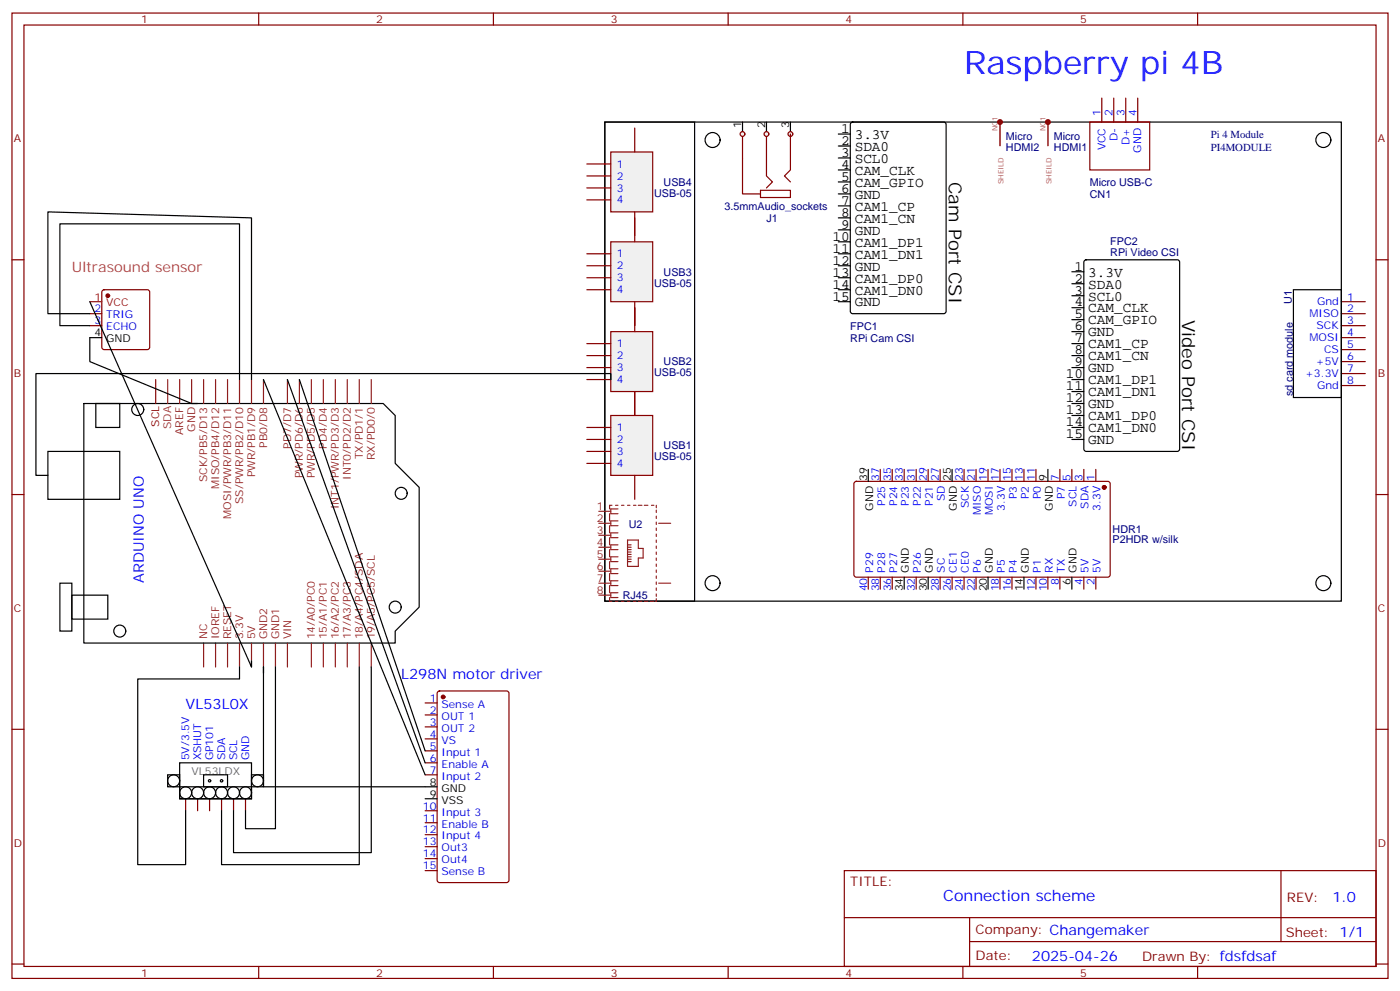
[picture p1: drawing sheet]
<svg xmlns="http://www.w3.org/2000/svg" width="412mm" height="292mm" viewBox="0 0 412 292" stroke-linecap="round" stroke-linejoin="round" font-family="sans-serif">
<g fill="none" stroke="#870000" stroke-width=".35">
<path d="M3.5 3.8h405.4v284.4h-405.4zM7.1 7.4h398.2v277.3h-398.2zM76.2 3.8v3.6M145.3 3.8v3.6M214.5 3.8v3.6M283.6 3.8v3.6M352.8 3.8v3.6M3.5 76.5h3.6M405.3 76.5h3.6M26.5 92.4h3.5M26.5 95.9h3.5M30.2 85.5l.5-.2h12.7l.5 .2 .2 .5v16.3l-.2 .5-.5 .2h-12.7l-.5-.3-.2-.4v-16.3z"/>
<path d="M259.3 138.3v3.5M262.8 138.3v3.5M266.3 138.3v3.5M269.9 138.3v3.5M273.4 138.3v3.5M276.9 138.3v3.5M284 138.3v3.5M287.5 138.3v3.5M291 138.3v3.5M294.6 138.3v3.5M298.1 138.3v3.5M301.6 138.3v3.5"/>
<path d="M305.2 138.3v3.5M312.2 138.3v3.5M315.7 138.3v3.5M319.3 138.3v3.5M322.8 138.3v3.5M3.5 145.7h3.6M251.8 142l.4-.2h74.4l.4 .7v27.1l-.7 .4-74.3-.1-.5-.6v-26.8zM405.3 145.7h3.6M255.8 170v3.5M259.3 170v3.5M262.8 170v3.5M269.9 170v3.5"/>
<path d="M276.9 170v3.5M280.5 170v3.5M284 170v3.5M287.5 170v3.5M294.6 170v3.5M298.1 170v3.5M305.2 170v3.5M308.7 170v3.5M312.2 170v3.5M319.3 170v3.5M322.8 170v3.5M3.5 214.8h3.6"/>
<path d="M125.2 207h3.6M125.2 210.6h3.6M125.2 214.1h3.6M125.2 217.6h3.6M129 203.7l.5-.2h19.7l.7 .4v55.4l-.4 .6-20 .1-.7-.5v-55.3zM405.3 214.8h3.6M125.2 221.2h3.6M125.2 224.7h3.6M125.2 228.2h3.6M125.2 238.8h3.6M125.2 242.3h3.6M125.2 245.9h3.6"/>
<path d="M125.2 249.4h3.6M125.2 252.9h3.6M125.2 256.4h3.6M248.7 256.4h156.6v28.3h-156.6zM377.3 256.5v20.8M248.7 270.3h156.5M285.6 277.3h119.6M285.6 270.3v14.1M3.5 284h3.6M76.2 284.7v3.5M145.3 284.7v3.5M214.5 284.7v3.5"/>
<path d="M283.6 284.7v3.5M352.8 284.7v3.5M405.3 284h3.6"/>
</g>
<g fill="#870000" stroke="#870000" stroke-width=".35">
<circle cx="130.5" cy="205.3" r=".53"/>
<circle cx="31.7" cy="87.1" r=".53"/>
<circle cx="325.3" cy="143.5" r=".53"/>
</g>
<g fill="none" stroke="#000" stroke-width=".35">
<path d="M178.2 35.9h216.9v141.2h-216.9zM178.2 35.9h26.4v141.2h-26.4zM246.9 39.5h3.6M250.7 36.2l.5-.3h26.8l.6 .5 .1 55.3-.5 .6-27 .1-.7-.5v-55.2zM246.9 57.1h3.6M246.9 53.6h3.6M246.9 50.1h3.6M246.9 46.5h3.6M246.9 43h3.6M246.9 78.3h3.6M246.9 74.8h3.6M246.9 71.2h3.6"/>
<path d="M246.9 67.7h3.6M246.9 64.2h3.6M246.9 60.6h3.6M319.5 76.7l.5-.2h26.8l.6 .4 .1 55.4-.5 .6-27 .1-.7-.5v-55.3zM26.5 99.4h3.5M246.9 88.9h3.6M246.9 85.3h3.6M246.9 81.8h3.6M315.7 97.7h3.6M315.7 94.2h3.6M315.7 90.6h3.6M315.7 87.1h3.6"/>
<path d="M315.7 83.6h3.6M315.7 80h3.6M24.7 118.9h88.2l3.5 3.5v14.1l7.1 7v35.3l-7.1 7.1v3.5h-91.7zM28.2 118.9h7.1v7h-7.1zM315.7 118.9h3.6M315.7 115.3h3.6M315.7 111.8h3.6M315.7 108.3h3.6M315.7 104.7h3.6M315.7 101.2h3.6M14.1 133h21.2v14.1h-21.2zM255.8 138.3v3.5"/>
<path d="M280.5 138.3v3.5M308.7 138.3v3.5M315.7 129.4h3.6M315.7 125.9h3.6M315.7 122.4h3.6M17.6 171.8h3.6v14.1h-3.6zM21.2 175.3h10.5v7.1h-10.5zM266.3 170v3.5M273.4 170v3.5M291 170v3.5M301.6 170v3.5M315.7 170v3.5"/>
<path d="M125.2 231.7h3.6M125.2 235.3h3.6"/>
<circle cx="209.9" cy="41.2" r="2.2"/>
<circle cx="389.8" cy="41.2" r="2.2"/>
<circle cx="40.6" cy="120.6" r="1.76"/>
<circle cx="118.2" cy="145.3" r="1.76"/>
<circle cx="116.4" cy="178.8" r="1.76"/>
<circle cx="209.9" cy="171.8" r="2.2"/>
<circle cx="389.8" cy="171.8" r="2.2"/>
<circle cx="35.3" cy="185.9" r="1.76"/>
</g>
<path d="M26.5 88.9h3.5" fill="none" stroke="#f00" stroke-width=".35"/>
<g fill="none" stroke="#8c2424" stroke-width=".35">
<path d="M52.9 111.8v7.1M56.4 111.8v7.1M60 111.8v7.1M63.5 111.8v7.1M67 111.8v7.1M70.6 111.8v7.1M74.1 111.8v7.1M77.6 111.8v7.1M84.7 111.8v7.1M88.2 111.8v7.1M91.7 111.8v7.1M95.2 111.8v7.1"/>
<path d="M98.8 111.8v7.1M102.3 111.8v7.1M105.8 111.8v7.1M109.4 111.8v7.1M60 189.4v7.1M63.5 189.4v7.1M67 189.4v7.1M70.6 189.4v7.1M74.1 189.4v7.1M77.6 189.4v7.1M81.1 189.4v7.1M84.7 189.4v7.1"/>
<path d="M91.7 189.4v7.1M95.2 189.4v7.1M98.8 189.4v7.1M102.3 189.4v7.1M105.8 189.4v7.1M109.4 189.4v7.1"/>
</g>
<path d="M45.9 111.8v7.1" fill="none" stroke="#900" stroke-width=".35"/>
<path d="M49.4 111.8v7.1" fill="none" stroke="#933" stroke-width=".35"/>
<path d="M187 90.6v5.3" fill="none" stroke="#008700" stroke-width=".35"/>
<path d="M179.9 44.8h12.4v17.6h-12.4z" fill="#f0f0f0" stroke="#870000" stroke-width=".35"/>
<path d="M187 37.7v7.1M172.9 48.3h7M172.9 51.8h7M172.9 55.4h7M172.9 58.9h7M187 62.4v7.1" fill="none" stroke="#870000" stroke-width=".35"/>
<path d="M179.9 71.2h12.4v17.7h-12.4z" fill="#f0f0f0" stroke="#870000" stroke-width=".35"/>
<path d="M172.9 74.8h7M172.9 78.3h7M187 64.2v7M172.9 81.8h7M172.9 85.3h7M187 88.9v7" fill="none" stroke="#870000" stroke-width=".35"/>
<path d="M179.9 97.7h12.4v17.6h-12.4z" fill="#f0f0f0" stroke="#870000" stroke-width=".35"/>
<path d="M187 90.6v7.1M172.9 101.2h7M172.9 104.7h7M172.9 108.3h7M172.9 111.8h7M187 115.3v7.1" fill="none" stroke="#870000" stroke-width=".35"/>
<path d="M179.9 122.4h12.4v17.6h-12.4z" fill="#f0f0f0" stroke="#870000" stroke-width=".35"/>
<g fill="none" stroke="#870000" stroke-width=".35">
<path d="M218.7 39.5v7M225.8 39.5v12.3l1.7 1.8-1.7 1.8M321 35.9h17.7v14.2h-17.7zM324.6 28.9v7M328.1 28.9v7M331.6 28.9v7M335.1 28.9v7M395.1 88.9h7.1M395.1 92.4h7.1M395.1 95.9h7.1M395.1 99.4h7.1M187 115.3v7.1"/>
<path d="M395.1 103h7.1M395.1 106.5h7.1M395.1 110h7.1M395.1 113.6h7.1M172.9 125.9h7M172.9 129.4h7M172.9 133h7M172.9 136.5h7M187 140v7.1"/>
</g>
<g fill="none" stroke="#8c2424" stroke-width=".35">
<path d="M176.4 154.1h3.5M176.4 150.6h3.5M176.4 157.7h3.5M179.6 151.3v2.1M179.6 154.8v2.2M179.6 158.4v2.1M180.3 148.8h-.7v1.1M181.3 148.8h.7M182 149.9h-2.1v1.4h2.1M182 153.4h-2.1v1.4h2.1M182 157h-2.1v1.4h2.1M183.1 148.8h.7"/>
<path d="M184.9 148.8h.7M184.9 159.1h3.1v2.4h1.4v2.9h-1.4v2.4h-3.1zM186.6 148.8h.7M188 148.8h1.1M189.8 148.8h1.1M191.9 148.8h.7M193.3 148.8v.7M193.3 150.2v.8M193.3 152v.7M193.3 153.8v.7M193.3 155.5v.7M193.3 157.3v.7"/>
<path d="M193.3 159.1v.7M194 154.1h3.6M176.4 161.2h3.5M176.4 164.7h3.5M176.4 171.8h3.5M176.4 168.2h3.5M176.4 175.3h3.5M179.6 176v1.1h.7M179.6 161.9v2.1M179.6 165.4v2.1M179.6 168.9v2.2M179.6 172.5v2.1"/>
<path d="M181.3 177.1h.7M182 160.5h-2.1v1.4h2.1M182 164h-2.1v1.4h2.1M182 167.5h-2.1v1.4h2.1M182 171.1h-2.1v1.4h2.1M182 174.6h-2.1v1.4h2.1M183.1 177.1h.7M184.9 177.1h.7M184.9 160.5h1M184.9 161.9h1M184.9 164h1M184.9 165.4h1"/>
<path d="M184.9 161.2h1M184.9 162.6h1M184.9 163.3h1M184.9 164.7h1M186.6 177.1h.7M188 177.1h1.1M189.8 177.1h1.1M191.6 177.1h1M193.3 176.4v.7h-.3M193.3 160.8v.7M193.3 162.6v.7M193.3 164.4v.7"/>
<path d="M193.3 166.1v.7M193.3 167.9v.7M193.3 169.7v.7M193.3 171.4v.7M193.3 173.2v.7M193.3 174.9v.7M194 171.8h3.6"/>
</g>
<path d="M218.7 35.9v3.6M225.8 35.9v3.6M232.8 35.9v3.6M381 85.3h14.1v31.8h-14.1z" fill="none" stroke="#000" stroke-width=".35"/>
<path d="M294.6 35.9v7M308.7 35.9v7" fill="none" stroke="#a64a4a" stroke-width=".35"/>
<g fill="#f0f0f0" stroke="#870000" stroke-width=".35">
<circle cx="218.7" cy="39.5" r=".71"/>
<circle cx="225.8" cy="39.5" r=".71"/>
<circle cx="232.8" cy="39.5" r=".71"/>
</g>
<path d="M232.8 39.5v10.6l-1.7 1.7 1.7 1.8M218.7 46.5v10.6h5.3v1.1h8.8v-2.1h-8.8v1M54.7 235.3v3.5M58.2 235.3v3.5M61.7 235.3v3.5M65.3 235.3v3.5M68.8 235.3v3.5M72.3 235.3v3.5" fill="none" stroke="#870000" stroke-width=".35"/>
<g fill="none" stroke="#000" stroke-width=".35">
<path d="M26.5 88.9l47.6 107.6v-1.8M26.5 99.4v7.1l29.9 12.4h1.8M26.5 92.4h-12.4v-30l60 1.8v47.6M26.5 95.9h-8.9v-30h53v45.9M77.6 111.8l47.6 116.4M84.7 111.8l40.5 112.9M88.2 111.8l37 109.4M179.9 111.8v-1.8h-169.3v30h3.5M70.6 196.5v3.5h-30v54.7h14.1v-15.9M77.6 198.2v-1.7v35.2h47.6M81.1 196.5v47.6h-8.8v-5.3M105.8 196.5v58.2h-40.5v-15.9"/>
<path d="M109.4 196.5v54.6h-40.6v-12.3M49.4 228.2h3.5v3.5h-3.5zM52.9 231.7h21.2v3.6h-21.2zM52.9 224.7h21.2v10.6h-21.2zM60 228.2h7v3.5h-7zM74.1 228.2h3.5v3.5h-3.5z"/>
<circle cx="51.2" cy="230" r="1.76"/>
<circle cx="54.7" cy="233.5" r="1.76"/>
<circle cx="58.2" cy="233.5" r="1.76"/>
<circle cx="61.7" cy="233.5" r="1.76"/>
<circle cx="61.7" cy="230" r=".35"/>
<circle cx="65.3" cy="233.5" r="1.76"/>
<circle cx="65.3" cy="230" r=".35"/>
<circle cx="68.8" cy="233.5" r="1.76"/>
<circle cx="72.3" cy="233.5" r="1.76"/>
<circle cx="75.8" cy="230" r="1.76"/>
</g>
<g fill="#c00">
<circle cx="308.7" cy="35.9" r=".88"/>
<circle cx="294.6" cy="35.9" r=".88"/>
</g>
<text font-size="9.5" fill="#00f" x="284" y="21.8">Raspberry pi 4B</text>
<g font-size="5.3">
<text x="279.5" y="53.6" transform="rotate(90 279.5 53.6)">Cam Port CSI</text>
<text x="348.3" y="94.2" transform="rotate(90 348.3 94.2)">Video Port CSI</text>
</g>
<text font-size="4.6" fill="#00f" x="277.9" y="265.5">Connection scheme</text>
<g font-size="4.2">
<text x="247.8" y="39.1">1</text>
<text x="251.8" y="40.9">3.3V</text>
<text x="247.8" y="46.2">3</text>
<text x="247.8" y="42.7">2</text>
<text x="251.8" y="47.9">SCL0</text>
<text x="251.8" y="44.4">SDA0</text>
<text x="247.8" y="53.2">5</text>
<text x="247.8" y="49.7">4</text>
<text x="251.8" y="51.5">CAM_CLK</text>
<text x="247.8" y="56.8">6</text>
<text x="251.8" y="58.5">GND</text>
<text x="251.8" y="55">CAM_GPIO</text>
<text x="247.8" y="63.8">8</text>
<text x="247.8" y="60.3">7</text>
<text x="251.8" y="65.6">CAM1_CN</text>
<text x="251.8" y="62.1">CAM1_CP</text>
<text x="245.2" y="70.9">10</text>
<text x="247.8" y="67.3">9</text>
<text x="251.8" y="69.1">GND</text>
<text x="245.2" y="77.9">12</text>
<text x="245.2" y="74.4">11</text>
<text x="251.8" y="76.2">CAM1_DN1</text>
<text x="251.8" y="72.6">CAM1_DP1</text>
<text x="245.2" y="81.5">13</text>
<text x="251.8" y="83.2">CAM1_DP0</text>
<text x="251.8" y="79.7">GND</text>
<text x="316.5" y="83.2">2</text>
<text x="316.5" y="79.7">1</text>
<text x="320.6" y="81.5">3.3V</text>
<text x="245.2" y="88.5">15</text>
<text x="245.2" y="85">14</text>
<text x="251.8" y="86.7">CAM1_DN0</text>
<text x="316.5" y="86.7">3</text>
<text x="320.6" y="88.5">SCL0</text>
<text x="320.6" y="85">SDA0</text>
<text x="251.8" y="90.3">GND</text>
<text x="316.5" y="93.8">5</text>
<text x="316.5" y="90.3">4</text>
<text x="320.6" y="95.6">CAM_GPIO</text>
<text x="320.6" y="92">CAM_CLK</text>
<text x="316.5" y="100.9">7</text>
<text x="316.5" y="97.3">6</text>
<text x="320.6" y="99.1">GND</text>
<text x="316.5" y="107.9">9</text>
<text x="316.5" y="104.4">8</text>
<text x="320.6" y="106.2">CAM1_CN</text>
<text x="320.6" y="102.6">CAM1_CP</text>
<text x="314" y="111.4">10</text>
<text x="320.6" y="113.2">CAM1_DP1</text>
<text x="320.6" y="109.7">GND</text>
<text x="314" y="118.5">12</text>
<text x="314" y="115">11</text>
<text x="320.6" y="116.7">CAM1_DN1</text>
<text x="314" y="125.6">14</text>
<text x="314" y="122">13</text>
<text x="320.6" y="123.8">CAM1_DP0</text>
<text x="320.6" y="120.3">GND</text>
<text x="314" y="129.1">15</text>
<text x="320.6" y="130.8">GND</text>
<text x="320.6" y="127.3">CAM1_DN0</text>
</g>
<text font-size="4.2" fill="#f33" x="21.2" y="80">Ultrasound sensor</text>
<g font-size="4.2" fill="#00f">
<text x="42.3" y="171.8" transform="rotate(-90 42.3 171.8)">ARDUINO UNO</text>
<text x="118.2" y="200">L298N motor driver</text>
<text x="54.7" y="208.8">VL53L0X</text>
<text x="392.5" y="265.7">1.0</text>
<text x="304" y="283.1">2025-04-26</text>
</g>
<g font-size="3.9" fill="#800">
<text x="250.5" y="261">TITLE:</text>
<text x="379.1" y="265.7">REV:</text>
<text x="287.4" y="275.2">Company: Changemaker</text>
<text x="378.7" y="275.8">Sheet: 1/1</text>
<text x="287.4" y="282.9">Date:</text>
<text x="336.4" y="283">Drawn By: fdsfdsaf</text>
</g>
<g font-size="3.2" fill="#800">
<text x="41.6" y="6.8">1</text>
<text x="110.8" y="6.8">2</text>
<text x="179.9" y="6.8">3</text>
<text x="249.1" y="6.8">4</text>
<text x="318.2" y="6.8">5</text>
<text x="4.1" y="41.9">A</text>
<text x="405.9" y="41.9">A</text>
<text x="4.1" y="111.1">B</text>
<text x="405.9" y="111.1">B</text>
<text x="4.1" y="180.2">C</text>
<text x="405.9" y="180.2">C</text>
<text x="4.1" y="249.4">D</text>
<text x="405.9" y="249.4">D</text>
<text x="41.6" y="287.7">1</text>
<text x="110.8" y="287.7">2</text>
<text x="179.9" y="287.7">3</text>
<text x="249.1" y="287.7">4</text>
<text x="318.2" y="287.7">5</text>
</g>
<g font-size="3.2" fill="#00f">
<text x="324.2" y="34.2" transform="rotate(-90 324.2 34.2)">1</text>
<text x="327.7" y="34.2" transform="rotate(-90 327.7 34.2)">2</text>
<text x="331.3" y="34.2" transform="rotate(-90 331.3 34.2)">3</text>
<text x="334.8" y="34.2" transform="rotate(-90 334.8 34.2)">4</text>
<text x="329.1" y="41.6" transform="rotate(-90 329.1 41.6)">D-</text>
<text x="325.6" y="44.3" transform="rotate(-90 325.6 44.3)">VCC</text>
<text x="332.7" y="42.8" transform="rotate(-90 332.7 42.8)">D+</text>
<text x="336.2" y="45" transform="rotate(-90 336.2 45)">GND</text>
<text x="181.7" y="49.4">1</text>
<text x="181.7" y="52.9">2</text>
<text x="181.7" y="56.4">3</text>
<text x="181.7" y="59.9">4</text>
<text x="181.7" y="75.8">1</text>
<text x="181.7" y="79.3">2</text>
<text x="181.7" y="82.9">3</text>
<text x="181.7" y="86.4">4</text>
<text x="388" y="89.9">Gnd</text>
<text x="396.9" y="88.5">1</text>
<text x="27.8" y="92">2</text>
<text x="27.8" y="95.6">3</text>
<text x="31.3" y="93.8">TRIG</text>
<text x="385.7" y="93.5">MISO</text>
<text x="396.9" y="92">2</text>
<text x="396.9" y="95.6">3</text>
<text x="31.3" y="97.3">ECHO</text>
<text x="385.7" y="100.5">MOSI</text>
<text x="387.8" y="97">SCK</text>
<text x="396.9" y="99.1">4</text>
<text x="181.7" y="102.3">1</text>
<text x="181.7" y="105.8">2</text>
<text x="387.6" y="107.6">+5V</text>
<text x="390" y="104">CS</text>
<text x="396.9" y="102.6">5</text>
<text x="396.9" y="106.2">6</text>
<text x="181.7" y="109.3">3</text>
<text x="181.7" y="112.9">4</text>
<text x="384.5" y="111.1">+3.3V</text>
<text x="396.9" y="109.7">7</text>
<text x="396.9" y="113.2">8</text>
<text x="388" y="114.6">Gnd</text>
<text x="181.7" y="127">1</text>
<text x="181.7" y="130.5">2</text>
<text x="181.7" y="134">3</text>
<text x="181.7" y="137.5">4</text>
<text x="258.9" y="141.6" transform="rotate(-90 258.9 141.6)">37</text>
<text x="262.5" y="141.6" transform="rotate(-90 262.5 141.6)">35</text>
<text x="266" y="141.6" transform="rotate(-90 266 141.6)">33</text>
<text x="269.5" y="141.6" transform="rotate(-90 269.5 141.6)">31</text>
<text x="273" y="141.6" transform="rotate(-90 273 141.6)">29</text>
<text x="276.6" y="141.6" transform="rotate(-90 276.6 141.6)">27</text>
<text x="283.6" y="141.6" transform="rotate(-90 283.6 141.6)">23</text>
<text x="287.2" y="141.6" transform="rotate(-90 287.2 141.6)">21</text>
<text x="290.7" y="141.6" transform="rotate(-90 290.7 141.6)">19</text>
<text x="294.2" y="141.6" transform="rotate(-90 294.2 141.6)">17</text>
<text x="297.7" y="141.6" transform="rotate(-90 297.7 141.6)">15</text>
<text x="301.3" y="141.6" transform="rotate(-90 301.3 141.6)">13</text>
<text x="304.8" y="141.6" transform="rotate(-90 304.8 141.6)">11</text>
<text x="311.9" y="141.6" transform="rotate(-90 311.9 141.6)">7</text>
<text x="315.4" y="141.6" transform="rotate(-90 315.4 141.6)">5</text>
<text x="318.9" y="141.6" transform="rotate(-90 318.9 141.6)">3</text>
<text x="322.4" y="141.6" transform="rotate(-90 322.4 141.6)">1</text>
<text x="260.7" y="149" transform="rotate(-90 260.7 149)">P25</text>
<text x="264.2" y="149" transform="rotate(-90 264.2 149)">P24</text>
<text x="267.8" y="149" transform="rotate(-90 267.8 149)">P23</text>
<text x="271.3" y="149" transform="rotate(-90 271.3 149)">P22</text>
<text x="274.8" y="149" transform="rotate(-90 274.8 149)">P21</text>
<text x="278.3" y="147.7" transform="rotate(-90 278.3 147.7)">SD</text>
<text x="285.4" y="149.7" transform="rotate(-90 285.4 149.7)">SCK</text>
<text x="299.5" y="147" transform="rotate(-90 299.5 147)">P3</text>
<text x="303" y="147" transform="rotate(-90 303 147)">P2</text>
<text x="306.6" y="147" transform="rotate(-90 306.6 147)">P0</text>
<text x="313.6" y="147" transform="rotate(-90 313.6 147)">P7</text>
<text x="317.1" y="149.2" transform="rotate(-90 317.1 149.2)">SCL</text>
<text x="320.7" y="149.9" transform="rotate(-90 320.7 149.9)">SDA</text>
<text x="288.9" y="151.8" transform="rotate(-90 288.9 151.8)">MISO</text>
<text x="292.5" y="151.8" transform="rotate(-90 292.5 151.8)">MOSI</text>
<text x="296" y="150.4" transform="rotate(-90 296 150.4)">3.3V</text>
<text x="324.2" y="150.4" transform="rotate(-90 324.2 150.4)">3.3V</text>
<text x="257.2" y="168.7" transform="rotate(-90 257.2 168.7)">P29</text>
<text x="260.7" y="168.7" transform="rotate(-90 260.7 168.7)">P28</text>
<text x="264.2" y="168.7" transform="rotate(-90 264.2 168.7)">P27</text>
<text x="271.3" y="168.7" transform="rotate(-90 271.3 168.7)">P26</text>
<text x="278.3" y="168.7" transform="rotate(-90 278.3 168.7)">SC</text>
<text x="281.9" y="168.7" transform="rotate(-90 281.9 168.7)">CE1</text>
<text x="285.4" y="168.7" transform="rotate(-90 285.4 168.7)">CE0</text>
<text x="288.9" y="168.7" transform="rotate(-90 288.9 168.7)">P6</text>
<text x="296" y="168.7" transform="rotate(-90 296 168.7)">P5</text>
<text x="299.5" y="168.7" transform="rotate(-90 299.5 168.7)">P4</text>
<text x="306.6" y="168.7" transform="rotate(-90 306.6 168.7)">P1</text>
<text x="310.1" y="168.7" transform="rotate(-90 310.1 168.7)">RX</text>
<text x="311.9" y="172.2" transform="rotate(-90 311.9 172.2)">8</text>
<text x="313.6" y="168.7" transform="rotate(-90 313.6 168.7)">TX</text>
<text x="318.9" y="172.2" transform="rotate(-90 318.9 172.2)">4</text>
<text x="320.7" y="168.7" transform="rotate(-90 320.7 168.7)">5V</text>
<text x="322.4" y="172.2" transform="rotate(-90 322.4 172.2)">2</text>
<text x="324.2" y="168.7" transform="rotate(-90 324.2 168.7)">5V</text>
<text x="255.4" y="174.2" transform="rotate(-90 255.4 174.2)">40</text>
<text x="258.9" y="174.2" transform="rotate(-90 258.9 174.2)">38</text>
<text x="262.5" y="174.2" transform="rotate(-90 262.5 174.2)">36</text>
<text x="269.5" y="174.2" transform="rotate(-90 269.5 174.2)">32</text>
<text x="276.6" y="174.2" transform="rotate(-90 276.6 174.2)">28</text>
<text x="280.1" y="174.2" transform="rotate(-90 280.1 174.2)">26</text>
<text x="283.6" y="174.2" transform="rotate(-90 283.6 174.2)">24</text>
<text x="287.2" y="174.2" transform="rotate(-90 287.2 174.2)">22</text>
<text x="294.2" y="174.2" transform="rotate(-90 294.2 174.2)">18</text>
<text x="297.7" y="174.2" transform="rotate(-90 297.7 174.2)">16</text>
<text x="304.8" y="174.2" transform="rotate(-90 304.8 174.2)">12</text>
<text x="308.3" y="174.2" transform="rotate(-90 308.3 174.2)">10</text>
<text x="126.6" y="206.7">1</text>
<text x="130.1" y="208.5">Sense A</text>
<text x="126.6" y="210.2">2</text>
<text x="126.6" y="213.7">3</text>
<text x="130.1" y="212">OUT 1</text>
<text x="130.1" y="215.5">OUT 2</text>
<text x="126.6" y="217.3">4</text>
<text x="126.6" y="220.8">5</text>
<text x="130.1" y="219">VS</text>
<text x="55.7" y="224" transform="rotate(-90 55.7 224)">5V/3.5V</text>
<text x="59.3" y="224" transform="rotate(-90 59.3 224)">XSHUT</text>
<text x="62.8" y="224" transform="rotate(-90 62.8 224)">GP101</text>
<text x="66.3" y="224" transform="rotate(-90 66.3 224)">SDA</text>
<text x="69.8" y="224" transform="rotate(-90 69.8 224)">SCL</text>
<text x="73.4" y="224" transform="rotate(-90 73.4 224)">GND</text>
<text x="126.6" y="224.3">6</text>
<text x="126.6" y="227.9">7</text>
<text x="130.1" y="222.6">Input 1</text>
<text x="130.1" y="226.1">Enable A</text>
<text x="130.1" y="229.6">Input 2</text>
<text x="124.6" y="238.4">10</text>
<text x="124.6" y="242">11</text>
<text x="124.6" y="245.5">12</text>
<text x="130.1" y="240.2">Input 3</text>
<text x="130.1" y="243.7">Enable B</text>
<text x="124.6" y="249">13</text>
<text x="130.1" y="247.3">Input 4</text>
<text x="130.1" y="250.8">Out3</text>
<text x="124.6" y="252.6">14</text>
<text x="124.6" y="256.1">15</text>
<text x="130.1" y="254.3">Out4</text>
<text x="130.1" y="257.8">Sense B</text>
</g>
<g font-size="3.2">
<text x="218.4" y="37.7" transform="rotate(-90 218.4 37.7)">1</text>
<text x="225.4" y="37.7" transform="rotate(-90 225.4 37.7)">2</text>
<text x="232.5" y="37.7" transform="rotate(-90 232.5 37.7)">3</text>
<text x="27.8" y="99.1">4</text>
<text x="31.3" y="100.9">GND</text>
<text x="255.4" y="141.6" transform="rotate(-90 255.4 141.6)">39</text>
<text x="280.1" y="141.6" transform="rotate(-90 280.1 141.6)">25</text>
<text x="308.3" y="141.6" transform="rotate(-90 308.3 141.6)">9</text>
<text x="257.2" y="150.4" transform="rotate(-90 257.2 150.4)">GND</text>
<text x="281.9" y="150.4" transform="rotate(-90 281.9 150.4)">GND</text>
<text x="310.1" y="150.4" transform="rotate(-90 310.1 150.4)">GND</text>
<text x="267.8" y="168.7" transform="rotate(-90 267.8 168.7)">GND</text>
<text x="274.8" y="168.7" transform="rotate(-90 274.8 168.7)">GND</text>
<text x="292.5" y="168.7" transform="rotate(-90 292.5 168.7)">GND</text>
<text x="303" y="168.7" transform="rotate(-90 303 168.7)">GND</text>
<text x="315.4" y="172.2" transform="rotate(-90 315.4 172.2)">6</text>
<text x="317.1" y="168.7" transform="rotate(-90 317.1 168.7)">GND</text>
<text x="266" y="174.2" transform="rotate(-90 266 174.2)">34</text>
<text x="273" y="174.2" transform="rotate(-90 273 174.2)">30</text>
<text x="290.7" y="174.2" transform="rotate(-90 290.7 174.2)">20</text>
<text x="301.3" y="174.2" transform="rotate(-90 301.3 174.2)">14</text>
<text x="126.6" y="231.4">8</text>
<text x="130.1" y="233.2">GND</text>
<text x="126.6" y="234.9">9</text>
<text x="130.1" y="236.7">VSS</text>
</g>
<g font-size="3.2" fill="#000080">
<text x="296.3" y="41.1">Micro</text>
<text x="310.4" y="41.1">Micro</text>
<text x="356.7" y="40.5">Pi 4 Module</text>
<text x="296.3" y="44.6">HDMI2</text>
<text x="310.4" y="44.6">HDMI1</text>
<text x="356.7" y="44.4">PI4MODULE</text>
<text x="192.7" y="57.9">USB-05</text>
<text x="195.5" y="54.7">USB4</text>
<text x="321" y="54.8">Micro USB-C</text>
<text x="321" y="58.4">CN1</text>
<text x="213.4" y="61.9">3.5mmAudio_sockets</text>
<text x="225.8" y="65.4">J1</text>
<text x="327.1" y="75.5">RPi Video CSI</text>
<text x="327.1" y="72.2">FPC2</text>
<text x="195.5" y="81.2">USB3</text>
<text x="192.7" y="84.4">USB-05</text>
<text x="380.5" y="89.5" transform="rotate(-90 380.5 89.5)">U1</text>
<text x="250.5" y="100.7">RPi Cam CSI</text>
<text x="250.5" y="97.2">FPC1</text>
<text x="195.5" y="107.6">USB2</text>
<text x="192.7" y="110.9">USB-05</text>
<text x="380.9" y="116.7" transform="rotate(-90 380.9 116.7)">sd card module</text>
<text x="192.7" y="135.5">USB-05</text>
<text x="195.5" y="132.3">USB1</text>
<text x="185.2" y="155.4">U2</text>
<text x="327.7" y="157.1">HDR1</text>
<text x="327.7" y="160">P2HDR w/silk</text>
<text x="183.4" y="176.6">RJ45</text>
</g>
<g font-size="3.2" fill="#f00">
<text x="27.8" y="88.5">1</text>
<text x="31.3" y="90.3">VCC</text>
</g>
<text font-size="3.2" fill="#900" x="46.9" y="125.7" transform="rotate(-90 46.9 125.7)">SCL</text>
<text font-size="3.2" fill="#933" x="50.4" y="126.3" transform="rotate(-90 50.4 126.3)">SDA</text>
<g font-size="3.2" fill="#8d2323">
<text x="54" y="128.1" transform="rotate(-90 54 128.1)">AREF</text>
<text x="57.5" y="127.2" transform="rotate(-90 57.5 127.2)">GND</text>
<text x="78.7" y="131.9" transform="rotate(-90 78.7 131.9)">PB0/D8</text>
<text x="85.7" y="132.2" transform="rotate(-90 85.7 132.2)">PD7/D7</text>
<text x="96.3" y="132.2" transform="rotate(-90 96.3 132.2)">PD4/D4</text>
<text x="106.9" y="135.3" transform="rotate(-90 106.9 135.3)">TX/PD1/1</text>
<text x="110.4" y="135.6" transform="rotate(-90 110.4 135.6)">RX/PD0/0</text>
<text x="61" y="142" transform="rotate(-90 61 142)">SCK/PB5/D13</text>
<text x="75.1" y="140.6" transform="rotate(-90 75.1 140.6)">PWR/PB1/D9</text>
<text x="89.3" y="140.9" transform="rotate(-90 89.3 140.9)">PWR/PD6/D6</text>
<text x="92.8" y="140.9" transform="rotate(-90 92.8 140.9)">PWR/PD5/D5</text>
<text x="103.4" y="141.3" transform="rotate(-90 103.4 141.3)">INT0/PD2/D2</text>
<text x="64.6" y="144" transform="rotate(-90 64.6 144)">MISO/PB4/D12</text>
<text x="71.6" y="148.4" transform="rotate(-90 71.6 148.4)">SS/PWR/PB2/D10</text>
<text x="68.1" y="152.7" transform="rotate(-90 68.1 152.7)">MOSI/PWR/PB3/D11</text>
<text x="99.8" y="150" transform="rotate(-90 99.8 150)">INT1/PWR/PD3/D3</text>
<text x="175.8" y="150.2">1</text>
<text x="175.8" y="153.8">2</text>
<text x="175.8" y="157.3">3</text>
<text x="175.8" y="160.8">4</text>
<text x="175.8" y="164.4">5</text>
<text x="175.8" y="167.9">6</text>
<text x="175.8" y="171.4">7</text>
<text x="175.8" y="174.9">8</text>
<text x="61" y="188.3" transform="rotate(-90 61 188.3)">NC</text>
<text x="64.6" y="188.3" transform="rotate(-90 64.6 188.3)">IOREF</text>
<text x="68.1" y="188.3" transform="rotate(-90 68.1 188.3)">RESET</text>
<text x="71.6" y="188.3" transform="rotate(-90 71.6 188.3)">3.3V</text>
<text x="75.1" y="188.3" transform="rotate(-90 75.1 188.3)">5V</text>
<text x="78.7" y="188.3" transform="rotate(-90 78.7 188.3)">GND2</text>
<text x="82.2" y="188.3" transform="rotate(-90 82.2 188.3)">GND1</text>
<text x="85.7" y="188.3" transform="rotate(-90 85.7 188.3)">VIN</text>
<text x="92.8" y="188.3" transform="rotate(-90 92.8 188.3)">14/A0/PC0</text>
<text x="96.3" y="188.3" transform="rotate(-90 96.3 188.3)">15/A1/PC1</text>
<text x="99.8" y="188.3" transform="rotate(-90 99.8 188.3)">16/A2/PC2</text>
<text x="103.4" y="188.3" transform="rotate(-90 103.4 188.3)">17/A3/PC3</text>
<text x="106.9" y="188.3" transform="rotate(-90 106.9 188.3)">18/A4/PC4/SDA</text>
<text x="110.4" y="188.3" transform="rotate(-90 110.4 188.3)">19/A5/PC5/SCL</text>
</g>
<text font-size="3.2" fill="#666" x="56.4" y="228.2">VL53LDX</text>
<g font-size="2.1" fill="#a54b4b">
<text x="293.9" y="38.6" transform="rotate(-90 293.9 38.6)">NC1</text>
<text x="308" y="38.6" transform="rotate(-90 308 38.6)">NC1</text>
<text x="295.6" y="54.3" transform="rotate(-90 295.6 54.3)">SHEILD</text>
<text x="309.7" y="54.3" transform="rotate(-90 309.7 54.3)">SHEILD</text>
</g>
</svg>
